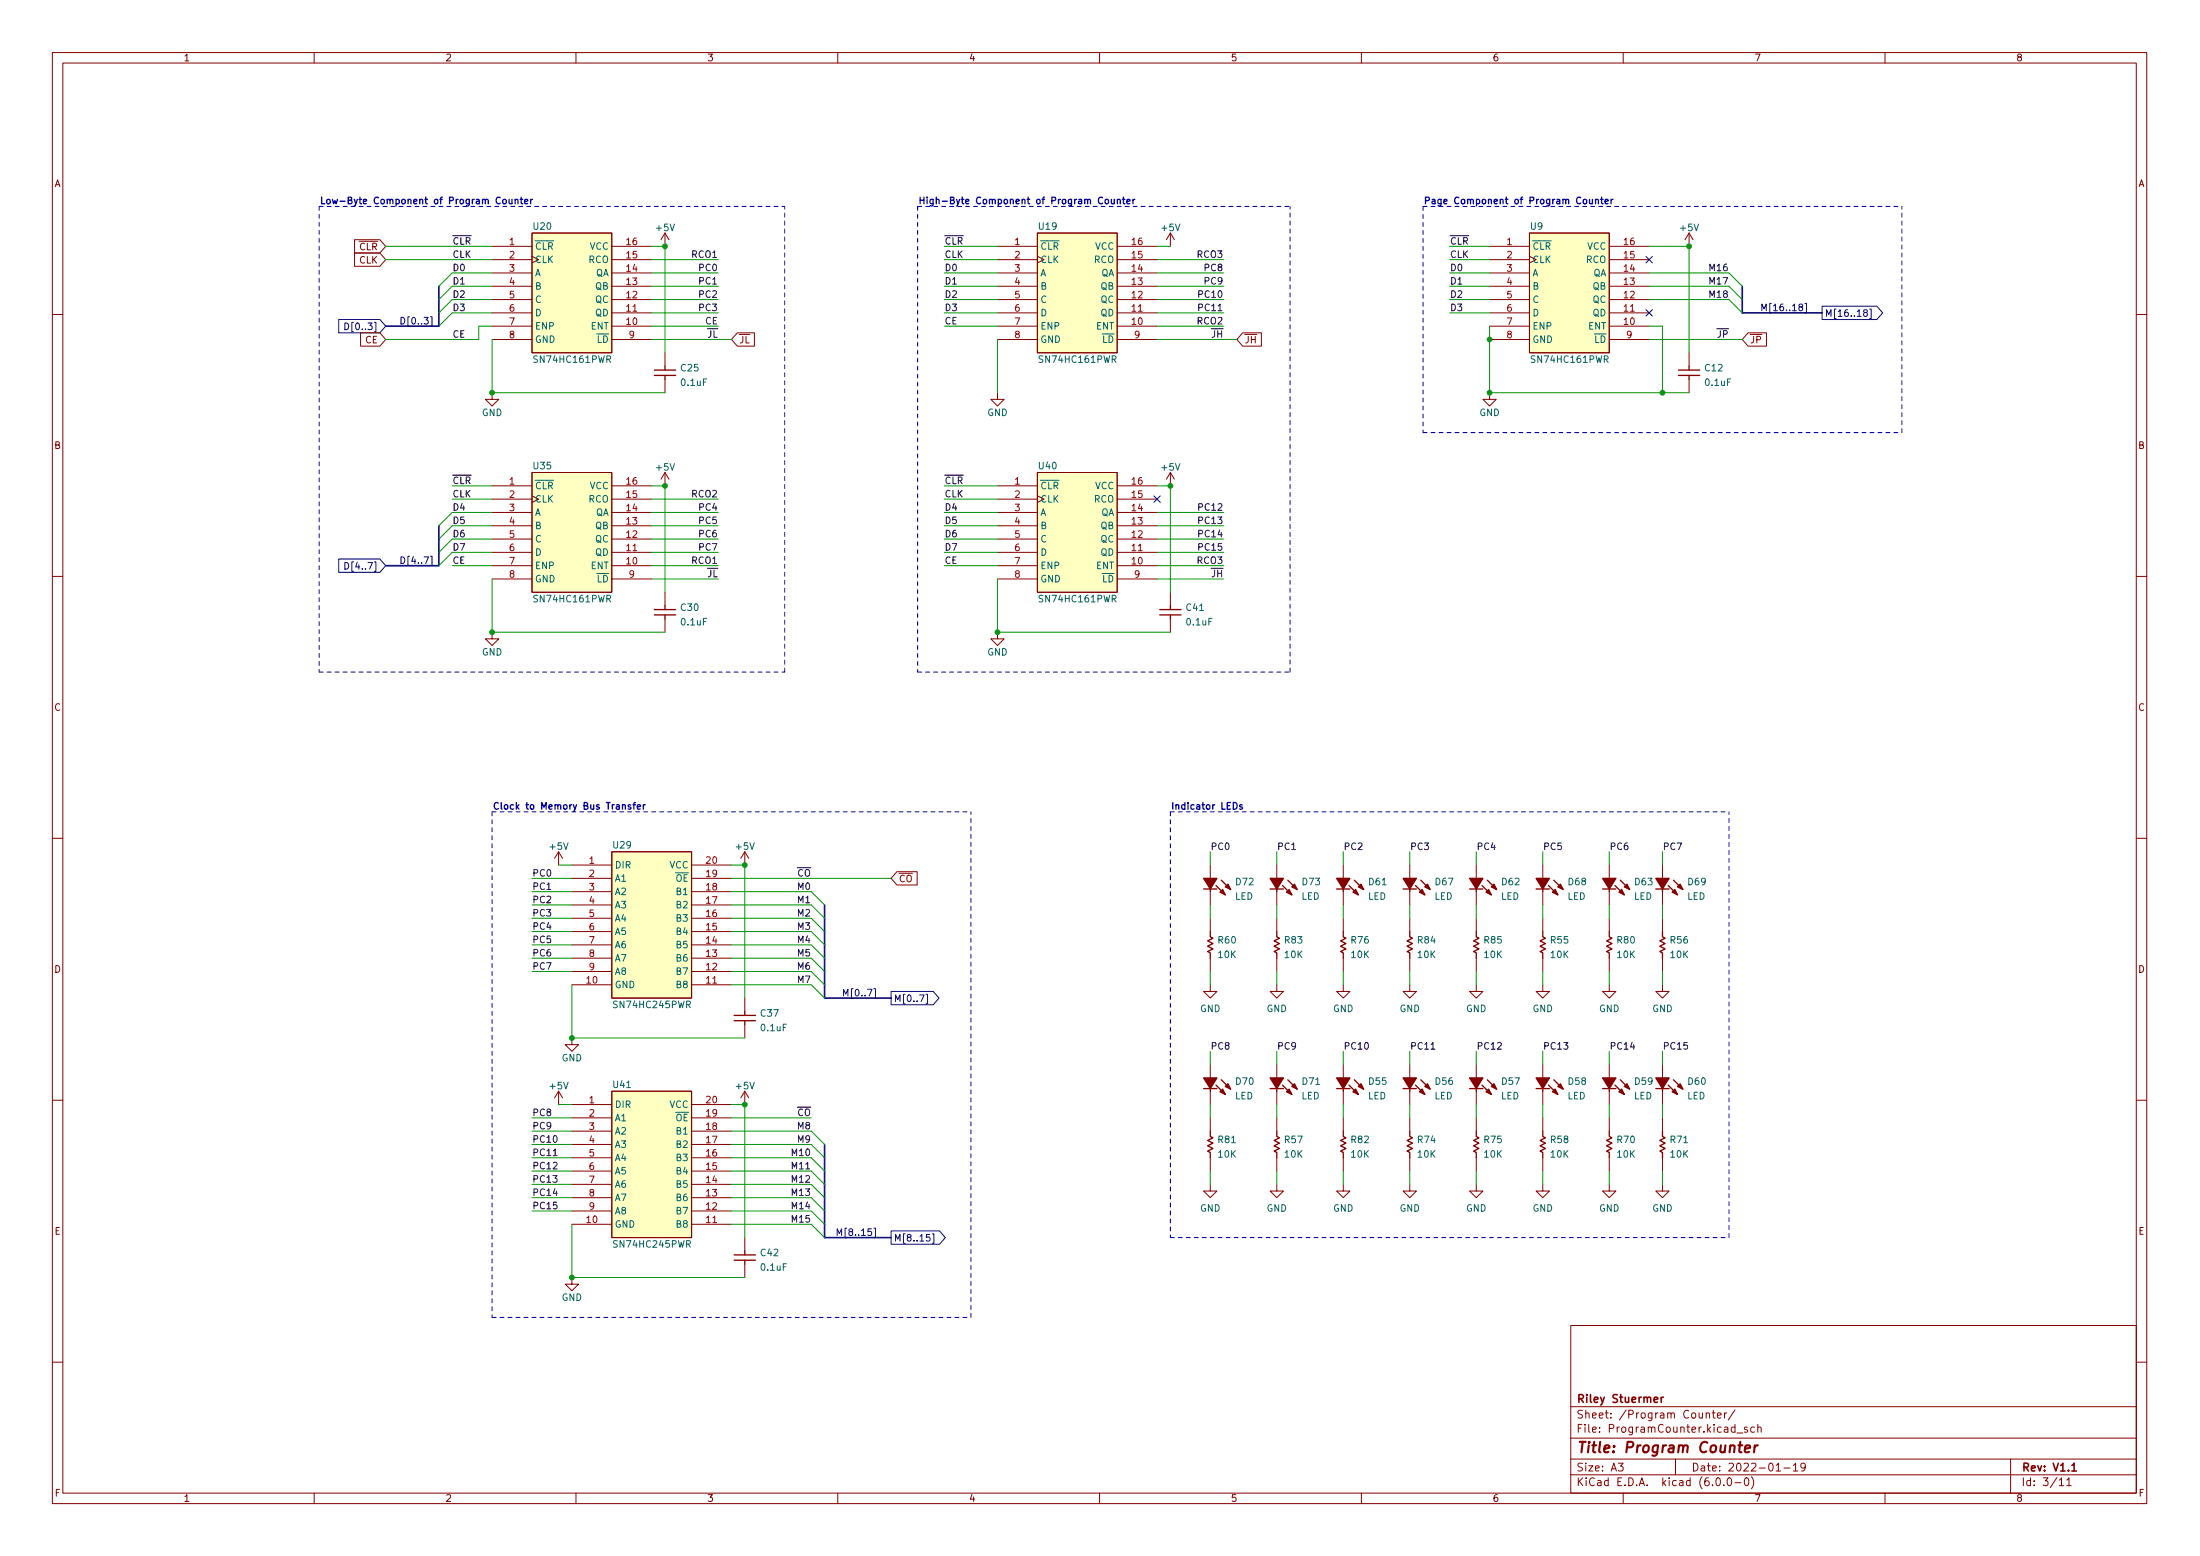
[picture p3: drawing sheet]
<svg xmlns="http://www.w3.org/2000/svg" width="420mm" height="297mm" viewBox="0 0 420 297" stroke-linecap="round" stroke-linejoin="round" font-family="sans-serif">
<g fill="none" stroke="#840000" stroke-width=".19">
<path d="M10 10h400v277h-400zM12 12h396v273h-396zM60 10v2M110 10v2M160 10v2M210 10v2M260 10v2M310 10v2M360 10v2M67.7 48.3h4.8l1.2 1.3-1.2 1.2h-4.8zM67.7 45.8h4.8l1.2 1.2-1.2 1.3h-4.8zM94 47h7.6"/>
<path d="M94 59.7h7.6M94 57.2h7.6M94 54.6h7.6M94 52.1h7.6M94 49.6h7.6M101.6 44.5h15.2v22.8h-15.2zM116.8 47h7.7M116.8 59.7h7.7M116.8 57.2h7.7M116.8 54.6h7.7M116.8 52.1h7.7M116.8 49.6h7.7"/>
<path d="M127 44.5v2.5M127 44.5l-.8 1.3M127 44.5l.8 1.3M190.5 47h7.6M190.5 59.7h7.6M190.5 57.2h7.6M190.5 54.6h7.6M190.5 52.1h7.6M190.5 49.6h7.6M198.1 44.5h15.3v22.8h-15.3zM213.4 47h7.6M213.4 59.7h7.6"/>
<path d="M213.4 57.2h7.6M213.4 54.6h7.6M213.4 52.1h7.6M213.4 49.6h7.6M223.5 44.5l-.7 1.3M223.5 44.5v2.5M223.5 44.5l.8 1.3M284.5 47h7.6M284.5 59.7h7.6M284.5 57.2h7.6M284.5 54.6h7.6M284.5 52.1h7.6"/>
<path d="M284.5 49.6h7.6M292.1 44.5h15.2v22.8h-15.2zM307.3 47h7.7M307.3 59.7h7.7M307.3 57.2h7.7M307.3 54.6h7.7M307.3 52.1h7.7M307.3 49.6h7.7M322.6 44.5v2.5M322.6 44.5l-.8 1.3M322.6 44.5l.7 1.3M10 60h2"/>
<path d="M68.9 63.5h3.6l1.2 1.3-1.2 1.3h-3.6zM94 75v1.2h1.2l-1.2 1.3-1.3-1.3h1.3M94 62.3h7.6M94 64.8h7.6M116.8 62.3h7.7M116.8 64.8h7.7M127 67.3v2.6M127 72.4v2.6M140.8 63.5h3.3v2.6h-3.3l-1.1-1.3zM190.5 75v1.2h1.3l-1.3 1.3-1.3-1.3h1.3M190.5 62.3h7.6M190.5 64.8h7.6"/>
<path d="M213.4 62.3h7.6M213.4 64.8h7.6M237.3 63.5h3.6v2.6h-3.6l-1.1-1.3zM284.5 75v1.2h1.2l-1.2 1.3-1.3-1.3h1.3M284.5 62.3h7.6M284.5 64.8h7.6M307.3 62.3h7.7M307.3 64.8h7.7M322.6 67.3v2.6M322.6 72.4v2.6M333.9 63.5h3.5v2.6h-3.5l-1.2-1.3zM408 60h2"/>
<path d="M94 92.7h7.6M94 97.8h7.6M94 95.3h7.6M101.6 90.2h15.2v22.9h-15.2zM116.8 92.7h7.7M116.8 97.8h7.7M116.8 95.3h7.7M127 90.2v2.5M127 90.2l-.8 1.3M127 90.2l.8 1.3M190.5 92.7h7.6M190.5 97.8h7.6"/>
<path d="M190.5 95.3h7.6M198.1 90.2h15.3v22.9h-15.3zM213.4 92.7h7.6M213.4 97.8h7.6M213.4 95.3h7.6M223.5 90.2v2.5M223.5 90.2l-.7 1.3M223.5 90.2l.8 1.3M10 110h2M94 108h7.6M94 105.4h7.6M94 102.9h7.6"/>
<path d="M94 100.4h7.6M94 110.5h7.6M116.8 108h7.7M116.8 105.4h7.7M116.8 102.9h7.7M116.8 100.4h7.7M116.8 110.5h7.7M127 113.1v2.5M127 118.1v2.6M190.5 108h7.6M190.5 105.4h7.6M190.5 102.9h7.6"/>
<path d="M190.5 100.4h7.6M190.5 110.5h7.6M213.4 108h7.6M213.4 105.4h7.6M213.4 102.9h7.6M213.4 100.4h7.6M213.4 110.5h7.6M223.5 113.1v2.5M223.5 118.1v2.6M408 110h2M94 120.7v1.3h1.2l-1.2 1.2-1.3-1.2h1.3M190.5 120.7v1.3h1.3l-1.3 1.2-1.3-1.2h1.3"/>
<path d="M10 160h2M106.7 162.6l-.8 1.3M106.7 162.6v2.5M106.7 162.6l.7 1.3M109.2 165.1h7.6M109.2 177.8h7.6M109.2 175.3h7.6M109.2 172.8h7.6M109.2 170.2h7.6M109.2 167.7h7.6M116.8 162.6h15.3v27.9h-15.3zM132.1 165.1h7.6"/>
<path d="M132.1 177.8h7.6M132.1 175.3h7.6M132.1 172.8h7.6M132.1 170.2h7.6M132.1 167.7h7.6M142.2 162.6v2.5M142.2 162.6l-.7 1.3M142.2 162.6l.8 1.3M171.3 166.4h3.9v2.5h-3.9l-1.1-1.2zM231.1 165.1v2.6M231.1 170.2v2.6M231.1 175.3v2.5"/>
<path d="M243.8 165.1v2.6M243.8 170.2v2.6M243.8 175.3v2.5M256.5 165.1v2.6M256.5 170.2v2.6M256.5 175.3v2.5M269.2 165.1v2.6M269.2 170.2v2.6M269.2 175.3v2.5M281.9 165.1v2.6M281.9 170.2v2.6M281.9 175.3v2.5"/>
<path d="M294.6 165.1v2.6M294.6 170.2v2.6M294.6 175.3v2.5M307.3 165.1v2.6M307.3 170.2v2.6M307.3 175.3v2.5M317.5 165.1v2.6M317.5 170.2v2.6M317.5 175.3v2.5M408 160h2M109.2 198.2v1.2h1.3l-1.3 1.3-1.3-1.3h1.3M109.2 188h7.6"/>
<path d="M109.2 185.5h7.6M109.2 182.9h7.6M109.2 180.4h7.6M132.1 188h7.6M132.1 185.5h7.6M132.1 182.9h7.6M132.1 180.4h7.6M142.2 190.5v2.6M142.2 195.6v2.6M231.1 188v1.3h1.3l-1.3 1.2-1.2-1.2h1.2M231.1 182.9v2.6M243.8 188v1.3h1.3l-1.3 1.2-1.2-1.2h1.2"/>
<path d="M243.8 182.9v2.6M256.5 188v1.3h1.3l-1.3 1.2-1.2-1.2h1.2M256.5 182.9v2.6M269.2 188v1.3h1.3l-1.3 1.2-1.2-1.2h1.2M269.2 182.9v2.6M281.9 188v1.3h1.3l-1.3 1.2-1.2-1.2h1.2M281.9 182.9v2.6M294.6 188v1.3h1.3l-1.3 1.2-1.2-1.2h1.2M294.6 182.9v2.6M307.3 188v1.3h1.3l-1.3 1.2-1.2-1.2h1.2M307.3 182.9v2.6M317.5 188v1.3h1.3l-1.3 1.2-1.3-1.2h1.3"/>
<path d="M317.5 182.9v2.6M10 210h2M106.7 208.3v2.6M106.7 208.3l-.8 1.3M106.7 208.3l.7 1.3M109.2 210.9h7.6M109.2 218.5h7.6M109.2 215.9h7.6M109.2 213.4h7.6M116.8 208.3h15.3v28h-15.3zM132.1 210.9h7.6M132.1 218.5h7.6"/>
<path d="M132.1 215.9h7.6M132.1 213.4h7.6M142.2 208.3v2.6M142.2 208.3l-.7 1.3M142.2 208.3l.8 1.3M231.1 203.2v2.6M231.1 208.3v2.6M231.1 213.4v2.5M243.8 203.2v2.6M243.8 208.3v2.6M243.8 213.4v2.5M256.5 203.2v2.6"/>
<path d="M256.5 208.3v2.6M256.5 213.4v2.5M269.2 203.2v2.6M269.2 208.3v2.6M269.2 213.4v2.5M281.9 203.2v2.6M281.9 208.3v2.6M281.9 213.4v2.5M294.6 203.2v2.6M294.6 208.3v2.6M294.6 213.4v2.5M307.3 203.2v2.6"/>
<path d="M307.3 208.3v2.6M307.3 213.4v2.5M317.5 203.2v2.6M317.5 208.3v2.6M317.5 213.4v2.5M408 210h2M109.2 233.7h7.6M109.2 231.2h7.6M109.2 228.6h7.6M109.2 226.1h7.6M109.2 223.6h7.6M109.2 221h7.6"/>
<path d="M132.1 233.7h7.6M132.1 231.2h7.6M132.1 228.6h7.6M132.1 226.1h7.6M132.1 223.6h7.6M132.1 221h7.6M142.2 236.3v2.5M231.1 226.1v1.3h1.3l-1.3 1.2-1.2-1.2h1.2M231.1 221v2.6M243.8 226.1v1.3h1.3l-1.3 1.2-1.2-1.2h1.2M243.8 221v2.6M256.5 226.1v1.3h1.3l-1.3 1.2-1.2-1.2h1.2"/>
<path d="M256.5 221v2.6M269.2 226.1v1.3h1.3l-1.3 1.2-1.2-1.2h1.2M269.2 221v2.6M281.9 226.1v1.3h1.3l-1.3 1.2-1.2-1.2h1.2M281.9 221v2.6M294.6 226.1v1.3h1.3l-1.3 1.2-1.2-1.2h1.2M294.6 221v2.6M307.3 226.1v1.3h1.3l-1.3 1.2-1.2-1.2h1.2M307.3 221v2.6M317.5 226.1v1.3h1.3l-1.3 1.2-1.3-1.2h1.3M317.5 221v2.6M109.2 243.9v1.2h1.3l-1.3 1.3-1.3-1.3h1.3"/>
<path d="M142.2 241.3v2.6M300 253h108v32h-108zM10 260h2M300 278.5h108M300 274.5h108M300 268.5h108M309.1 279.3h.9l-.5 .6 .4 .1v.7l-.2 .1-.6-.1M320 278.5v3M325.9 269.9l.2-.2 .3 .1 .1 .9M325.9 269.7v1M327 269.7h.6M327.2 269.2v1.3l.4 .2"/>
<path d="M328 270.2l.7-.1-.1-.3-.4-.1-.2 .2 .1 .7h.5M329.4 269.7v1M329.8 269.7l-.3 .1-.1 .2M331.4 269.1l-1.3 2M331.7 273.6h1.2M333.7 272.5l-.3-.1-.3 .2 .1 .2 .5 .2v.3h-.6M335.1 272.5l-.5-.1-.2 .3 .1 .6h.6M335.7 272.6l.2-.2 .4 .1 .1 .9M335.7 271.9v1.5M342.5 279.7l.4-.4v1.5M344.8 280l-.3 .2h-.3l-.3-.2 .2-.6 .4-.1 .2 .2a.99 .99 0 0 1-.3 1.3h-.3M384 278.5v6.5"/>
<path d="M408 260h2M60 285v2M110 285v2M160 285v2M210 285v2M260 285v2M300 281.5h108M310 285v2M327.9 282.2l.2-.1a.8 .8 0 0 1 .5 .8 .8 .8 0 0 1-.5 .7 1 1 0 0 1-.2-1.4zM329.2 283.5v.1M330.1 282.2l.1-.1a.8 .8 0 0 1 .5 .8 .8 .8 0 0 1-.5 .7 1 1 0 0 1-.1-1.4zM331.4 283h1.1"/>
<path d="M333.3 282.3l.2-.2a.8 .8 0 0 1 .5 .8 .8 .8 0 0 1-.5 .7l-.2-.1-.2-.5zM334.5 281.9a1.72 1.72 0 0 1 0 2.3M339.2 280.8h.9M340.7 280.2h1.2M342.5 280.8h.9M360 285v2M393.3 282.5l.4-.4v1.5M393.3 283.6h.8M394.7 282.5l.4-.4v1.5M394.7 283.6h.9"/>
</g>
<path d="M315.9 267.2l.7-.1-.1-.3-.4-.1-.2 .2 .1 .7h.5M317.3 266.7v1M317.7 266.7l-.3 .1-.1 .2M395.7 279.7l.4-.4v1.5M395.7 280.8h.8" fill="none" stroke="#840000" stroke-width=".3"/>
<path d="M332 275.9h.8M332.4 275.2l-.2 1.8v.1l.4 .1M333.2 276.6l1-.2v-.4l-.6-.1-.3 .3v.9h.7M335.1 275.9l-.1 1.3M335.7 275.9l-.4 .1-.2 .3" fill="none" stroke="#840000" stroke-width=".4"/>
<g fill="none" stroke="#840000" stroke-width=".25">
<path d="M125 71.7h4M125 70.6h4M127 69.9v.7M127 71.7v.7M320.5 71.7h4.1M320.5 70.6h4.1M322.6 69.9v.7M322.6 71.7v.7M125 117.4h4M125 116.4h4M127 115.6v.8M127 117.4v.7"/>
<path d="M221.5 117.4h4.1M221.5 116.4h4.1M223.5 115.6v.8M223.5 117.4v.7M229.9 169.7h2.5M231.1 177.8v1.1l.5 .2-1 .5 1 .5-1 .5 1 .5-1 .5 .5 .3v1M231.1 168.9v1.3M232.2 169l1.8 1.8M233.2 168l1.8 1.8M242.6 169.7h2.5M243.8 177.8v1.1l.5 .2-1 .5 1 .5-1 .5 1 .5-1 .5 .5 .3v1M243.8 168.9v1.3"/>
<path d="M244.9 169l1.8 1.8M245.9 168l1.8 1.8M255.3 169.7h2.5M256.5 177.8v1.1l.5 .2-1 .5 1 .5-1 .5 1 .5-1 .5 .5 .3v1M256.5 168.9v1.3M257.6 169l1.8 1.8M258.6 168l1.8 1.8M268 169.7h2.5M269.2 177.8v1.1l.5 .2-1 .5 1 .5-1 .5 1 .5-1 .5 .5 .3v1M269.2 168.9v1.3M270.3 169l1.8 1.8M271.3 168l1.8 1.8"/>
<path d="M280.7 169.7h2.5M281.9 177.8v1.1l.5 .2-1 .5 1 .5-1 .5 1 .5-1 .5 .5 .3v1M281.9 168.9v1.3M283 169l1.8 1.8M284 168l1.8 1.8M293.4 169.7h2.5M294.6 177.8v1.1l.5 .2-1 .5 1 .5-1 .5 1 .5-1 .5 .5 .3v1M294.6 168.9v1.3M295.7 169l1.8 1.8M296.7 168l1.8 1.8M306.1 169.7h2.5M307.3 177.8v1.1l.5 .2-1 .5 1 .5-1 .5 1 .5-1 .5 .5 .3v1"/>
<path d="M307.3 168.9v1.3M308.4 169l1.8 1.8M309.4 168l1.8 1.8M316.2 169.7h2.6M317.5 177.8v1.1l.5 .2-1 .5 1 .5-1 .5 1 .5-1 .5 .5 .3v1M317.5 168.9v1.3M318.6 169l1.8 1.8M319.6 168l1.8 1.8M140.2 194.9h4.1M140.2 193.8h4.1M142.2 193.1v.7M142.2 194.9v.7"/>
<path d="M229.9 207.8h2.5M231.1 215.9v1.1l.5 .2-1 .5 1 .5-1 .5 1 .5-1 .5 .5 .3v1M231.1 207v1.3M232.2 207.1l1.8 1.8M233.2 206.1l1.8 1.8M242.6 207.8h2.5M243.8 215.9v1.1l.5 .2-1 .5 1 .5-1 .5 1 .5-1 .5 .5 .3v1M243.8 207v1.3M244.9 207.1l1.8 1.8M245.9 206.1l1.8 1.8M255.3 207.8h2.5M256.5 215.9v1.1l.5 .2-1 .5 1 .5-1 .5 1 .5-1 .5 .5 .3v1"/>
<path d="M256.5 207v1.3M257.6 207.1l1.8 1.8M258.6 206.1l1.8 1.8M268 207.8h2.5M269.2 215.9v1.1l.5 .2-1 .5 1 .5-1 .5 1 .5-1 .5 .5 .3v1M269.2 207v1.3M270.3 207.1l1.8 1.8M271.3 206.1l1.8 1.8M280.7 207.8h2.5M281.9 215.9v1.1l.5 .2-1 .5 1 .5-1 .5 1 .5-1 .5 .5 .3v1M281.9 207v1.3M283 207.1l1.8 1.8"/>
<path d="M284 206.1l1.8 1.8M293.4 207.8h2.5M294.6 215.9v1.1l.5 .2-1 .5 1 .5-1 .5 1 .5-1 .5 .5 .3v1M294.6 207v1.3M295.7 207.1l1.8 1.8M296.7 206.1l1.8 1.8M306.1 207.8h2.5M307.3 215.9v1.1l.5 .2-1 .5 1 .5-1 .5 1 .5-1 .5 .5 .3v1M307.3 207v1.3M308.4 207.1l1.8 1.8M309.4 206.1l1.8 1.8M316.2 207.8h2.6"/>
<path d="M317.5 215.9v1.1l.5 .2-1 .5 1 .5-1 .5 1 .5-1 .5 .5 .3v1M317.5 207v1.3M318.6 207.1l1.8 1.8M319.6 206.1l1.8 1.8M140.2 239.6h4.1M142.2 238.8v.8M140.2 240.6h4.1M142.2 240.6v.7"/>
</g>
<g fill="#ffffc2" stroke="#ffffc2" stroke-width=".19">
<path d="M198.1 44.5h15.3v22.8h-15.3z"/>
<path d="M198.1 90.2h15.3v22.9h-15.3z"/>
<path d="M116.8 162.6h15.3v27.9h-15.3z"/>
<path d="M292.1 44.5h15.2v22.8h-15.2z"/>
<path d="M116.8 208.3h15.3v28h-15.3z"/>
<path d="M101.6 90.2h15.2v22.9h-15.2z"/>
<path d="M101.6 44.5h15.2v22.8h-15.2z"/>
</g>
<g fill="#840000" stroke="#840000" stroke-width=".25">
<path d="M293.4 205.8h2.5l-1.3 2z"/>
<path d="M297.5 207.4l.5-.5 .5 1z"/>
<path d="M296.5 208.4l.5-.5 .5 1z"/>
<path d="M229.9 205.8h2.5l-1.3 2z"/>
<path d="M234 207.4l.5-.5 .5 1z"/>
<path d="M233 208.4l.5-.5 .5 1z"/>
<path d="M229.9 167.7h2.5l-1.3 2z"/>
<path d="M234 169.3l.5-.5 .5 1z"/>
<path d="M233 170.3l.5-.5 .5 1z"/>
<path d="M293.4 167.7h2.5l-1.3 2z"/>
<path d="M297.5 169.3l.5-.5 .5 1z"/>
<path d="M296.5 170.3l.5-.5 .5 1z"/>
<path d="M280.7 167.7h2.5l-1.3 2z"/>
<path d="M284.8 169.3l.5-.5 .5 1z"/>
<path d="M283.8 170.3l.5-.5 .5 1z"/>
<path d="M268 167.7h2.5l-1.3 2z"/>
<path d="M272.1 169.3l.5-.5 .5 1z"/>
<path d="M271.1 170.3l.5-.5 .5 1z"/>
<path d="M255.3 167.7h2.5l-1.3 2z"/>
<path d="M259.4 169.3l.5-.5 .5 1z"/>
<path d="M258.4 170.3l.5-.5 .5 1z"/>
<path d="M242.6 167.7h2.5l-1.3 2z"/>
<path d="M246.7 169.3l.5-.5 .5 1z"/>
<path d="M245.7 170.3l.5-.5 .5 1z"/>
<path d="M280.7 205.8h2.5l-1.3 2z"/>
<path d="M284.8 207.4l.5-.5 .5 1z"/>
<path d="M283.8 208.4l.5-.5 .5 1z"/>
<path d="M242.6 205.8h2.5l-1.3 2z"/>
<path d="M246.7 207.4l.5-.5 .5 1z"/>
<path d="M245.7 208.4l.5-.5 .5 1z"/>
<path d="M268 205.8h2.5l-1.3 2z"/>
<path d="M272.1 207.4l.5-.5 .5 1z"/>
<path d="M271.1 208.4l.5-.5 .5 1z"/>
<path d="M255.3 205.8h2.5l-1.3 2z"/>
<path d="M259.4 207.4l.5-.5 .5 1z"/>
<path d="M258.4 208.4l.5-.5 .5 1z"/>
<path d="M306.1 205.8h2.5l-1.3 2z"/>
<path d="M310.2 207.4l.5-.5 .5 1z"/>
<path d="M309.2 208.4l.5-.5 .5 1z"/>
<path d="M306.1 167.7h2.5l-1.3 2z"/>
<path d="M310.2 169.3l.5-.5 .5 1z"/>
<path d="M309.2 170.3l.5-.5 .5 1z"/>
<path d="M316.2 205.8h2.6l-1.3 2z"/>
<path d="M320.4 207.4l.5-.5 .5 1z"/>
<path d="M319.4 208.4l.5-.5 .5 1z"/>
<path d="M316.2 167.7h2.6l-1.3 2z"/>
<path d="M320.4 169.3l.5-.5 .5 1z"/>
<path d="M319.4 170.3l.5-.5 .5 1z"/>
</g>
<g fill="none" stroke="#000084" stroke-width=".19">
<path d="M314.4 59.1l1.2 1.2M314.4 49l1.2 1.2M315.6 59.1l-1.2 1.2M315.6 49l-1.2 1.2M336.5 59.3v-1.3l.4 1 .4-1v1.3M348 58.5h10.4l1.2 1.2-1.2 1.3h-10.4zM356.2 59.7l-.3-.3 .1-.2 .2-.1 .3 .1 .1 .3-.6 .2-.1 .2v.3l.3 .2h.2l.2-.2v-.3l-.2-.2M357.1 59h.3v1.8h-.3M64.7 61h7.8l1.2 1.3-1.2 1.2h-7.8zM65.9 61.7a.64 .64 0 0 1 .7 .6 .64 .64 0 0 1-.7 .6zM82.2 60.5h.3v1.8h-.3M220.4 94.7l1.2 1.2"/>
<path d="M221.6 94.7l-1.2 1.2M64.7 106.7h7.8l1.2 1.3-1.2 1.3h-7.8zM65.9 107.4a.64 .64 0 0 1 .7 .6 .64 .64 0 0 1-.7 .7zM82.2 106.2h.3v1.8h-.3M161.1 190.1v-1.2l.4 .9 .4-.9v1.2M170.2 189.3h8l1.1 1.2-1.1 1.3h-8zM176.8 189.8h.3v1.8h-.3M159.9 235.8v-1.2l.4 .9 .4-.9v1.2M170.2 235h9.2l1.1 1.3-1.1 1.2h-9.2zM177.6 235.7h-.6l-.1 .6 .2-.2 .4 .1 .1 .2v.4l-.2 .1-.5-.1M178.1 235.5h.3v1.8h-.3"/>
</g>
<path d="M273.3 200.3h.7M105.7 220.6h.7" fill="none" stroke="#0f0f0f" stroke-width=".19"/>
<g fill="none" stroke="#0000c2" stroke-width=".25">
<path d="M97.2 38.1l.1 .7 .3 .1 .2-.1M97.8 38.1v.8M98.4 38.2l.2-.1h.3v.8M98.4 38.1v.8M99.3 38.1h.5M99.5 37.6v1.1l.3 .2M100.2 38.5l.6-.1-.1-.3h-.3l-.2 .1 .1 .6h.4M101.3 38.1v.8M101.7 38.1l-.4 .2M212.3 38.1v.7l.3 .1 .2-.1M212.8 38.1v.8M213.4 38.2l.2-.1h.3v.8"/>
<path d="M213.4 38.1v.8M214.4 38.1h.5M214.6 37.6v1.1l.3 .2M215.2 38.5l.6-.1v-.3h-.4l-.2 .1 .1 .6h.5M216.4 38.1v.8M216.7 38.1l-.3 .2M303.6 38.1v.7l.3 .1 .2-.1M304.1 38.1v.8M304.7 38.2l.2-.1h.3l.1 .8M304.7 38.1v.8M305.7 38.1h.5M305.9 37.6v1.1l.3 .2"/>
<path d="M306.5 38.5l.6-.1v-.3h-.4l-.2 .1 .1 .6h.5M307.7 38.1v.8M308 38.1l-.3 .2M120.5 153.7l-.4-.1-.1 .2v.2l.5 .1v.3h-.5M120.9 153.6h.5M121.4 153.2l-.3 .2v1.1M121.7 154l.6-.1v-.2l-.4-.1-.2 .2 .1 .6h.5M122.9 153.6v.9M123.2 153.6l-.3 .3M237.2 153.7l-.3-.1-.2 .2 .1 .2 .4 .1v.3h-.5"/>
</g>
<g fill="none" stroke="#0000c2" stroke-width=".19" stroke-dasharray=".8 .8">
<path d="M61 39.4h88.9M61 39.4v88.9M175.3 39.4h71.1M175.3 39.4v88.9M271.8 39.4h91.4M271.8 39.4v43.2M271.8 82.6h91.4M363.2 82.6v-43.2M61 128.3h88.9M149.9 128.3v-88.9M175.3 128.3h71.1M246.4 128.3v-88.9"/>
<path d="M94 155v96.5M94 155h91.4M223.5 155v81.3M223.5 155h106.7M223.5 236.3h106.7M330.2 236.3v-81.3M94 251.5h91.4M185.4 251.5v-96.5"/>
</g>
<path d="M83.8 54.6v7.7h-10.1M332.7 54.6v5.1h15.3M83.8 100.4v7.6h-10.1M157.5 172.8v17.7h12.7M157.5 218.5v17.8h12.7" fill="none" stroke="#000084" stroke-width=".3"/>
<g fill="none" stroke="#009600" stroke-width=".19">
<path d="M73.7 49.6h20.3M73.7 47h20.3M94 57.2h-7.6l-2.6 2.5M94 54.6h-7.6l-2.6 2.6M94 59.7h-7.6l-2.6 2.6M94 52.1h-7.6l-2.6 2.5M124.5 49.6h12.7M124.5 47h2.5v20.3M124.5 57.2h12.7M124.5 54.6h12.7M124.5 59.7h12.7M124.5 52.1h12.7"/>
<path d="M180.3 49.6h10.2M180.3 47h10.2M180.3 57.2h10.2M180.3 54.6h10.2M180.3 59.7h10.2M180.3 52.1h10.2M221 49.6h12.7M221 47h2.5M221 57.2h12.7M221 54.6h12.7M221 59.7h12.7M221 52.1h12.7"/>
<path d="M276.9 49.6h7.6M276.9 47h7.6M276.9 57.2h7.6M276.9 54.6h7.6M276.9 59.7h7.6M276.9 52.1h7.6M315 47h7.6v20.3M315 57.2h15.2l2.5 2.5M315 54.6h15.2l2.5 2.6M315 52.1h15.2l2.5 2.5M94 62.3h-2.6v2.5h-17.7M94 64.8v10.2h33"/>
<path d="M124.5 64.8h15.2M124.5 62.3h12.7M180.3 62.3h10.2M190.5 64.8v10.2M221 64.8h15.2M221 62.3h12.7M284.5 62.3v12.7h38.1M315 64.8h17.7M315 62.3h2.5v12.7M86.4 95.3h7.6M86.4 92.7h7.6M94 97.8h-7.6l-2.6 2.6"/>
<path d="M124.5 95.3h12.7M124.5 92.7h2.5v20.4M124.5 97.8h12.7M180.3 95.3h10.2M180.3 92.7h10.2M180.3 97.8h10.2M221 92.7h2.5v20.4M221 97.8h12.7M86.4 108h7.6M94 105.4h-7.6l-2.6 2.6M94 102.9h-7.6l-2.6 2.5M94 100.4h-7.6l-2.6 2.5"/>
<path d="M94 110.5v10.2h33M124.5 105.4h12.7M124.5 110.5h12.7M124.5 102.9h12.7M124.5 100.4h12.7M124.5 108h12.7M180.3 105.4h10.2M180.3 102.9h10.2M180.3 100.4h10.2M180.3 108h10.2M190.5 110.5v10.2h33M221 105.4h12.7"/>
<path d="M221 110.5h12.7M221 102.9h12.7M221 100.4h12.7M221 108h12.7M101.6 175.3h7.6M101.6 172.8h7.6M101.6 170.2h7.6M101.6 167.7h7.6M101.6 177.8h7.6M106.7 165.1h2.5M139.7 165.1h2.5v25.4M139.7 175.3h15.2l2.6 2.5"/>
<path d="M139.7 172.8h15.2l2.6 2.5M139.7 170.2h15.2l2.6 2.6M139.7 167.7h30.5M139.7 177.8h15.2l2.6 2.6M231.1 162.6v2.5M231.1 172.8v2.5M243.8 162.6v2.5M243.8 172.8v2.5M256.5 162.6v2.5M256.5 172.8v2.5M269.2 162.6v2.5M269.2 172.8v2.5"/>
<path d="M281.9 162.6v2.5M281.9 172.8v2.5M294.6 162.6v2.5M294.6 172.8v2.5M307.3 162.6v2.5M307.3 172.8v2.5M317.5 162.6v2.5M317.5 172.8v2.5M101.6 182.9h7.6M101.6 185.5h7.6M101.6 180.4h7.6M109.2 188v10.2h33"/>
<path d="M139.7 182.9h15.2l2.6 2.6M139.7 188h15.2l2.6 2.5M139.7 185.5h15.2l2.6 2.5M139.7 180.4h15.2l2.6 2.5M231.1 185.5v2.5M243.8 185.5v2.5M256.5 185.5v2.5M269.2 185.5v2.5M281.9 185.5v2.5M294.6 185.5v2.5M307.3 185.5v2.5M317.5 185.5v2.5"/>
<path d="M101.6 215.9h7.6M101.6 213.4h7.6M101.6 218.5h7.6M106.7 210.9h2.5M139.7 215.9h15.2l2.6 2.6M139.7 213.4h15.2M139.7 218.5h15.2l2.6 2.5M139.7 210.9h2.5v25.4M231.1 200.7v2.5M231.1 210.9v2.5M243.8 200.7v2.5M243.8 210.9v2.5"/>
<path d="M256.5 200.7v2.5M256.5 210.9v2.5M269.2 200.7v2.5M269.2 210.9v2.5M281.9 200.7v2.5M281.9 210.9v2.5M294.6 200.7v2.5M294.6 210.9v2.5M307.3 200.7v2.5M307.3 210.9v2.5M317.5 200.7v2.5M317.5 210.9v2.5"/>
<path d="M101.6 231.2h7.6M101.6 228.6h7.6M101.6 221h7.6M101.6 226.1h7.6M101.6 223.6h7.6M109.2 233.7v10.2h33M139.7 231.2h15.2l2.6 2.5M139.7 228.6h15.2l2.6 2.6M139.7 221h15.2l2.6 2.6M139.7 226.1h15.2l2.6 2.5M139.7 223.6h15.2l2.6 2.5M139.7 233.7h15.2l2.6 2.6"/>
<path d="M231.1 223.6v2.5M243.8 223.6v2.5M256.5 223.6v2.5M269.2 223.6v2.5M281.9 223.6v2.5M294.6 223.6v2.5M307.3 223.6v2.5M317.5 223.6v2.5"/>
</g>
<g fill="#009600" stroke="#009600" stroke-width=".19">
<circle cx="142.2" cy="165.1" r=".46"/>
<circle cx="94" cy="120.7" r=".46"/>
<circle cx="127" cy="92.7" r=".46"/>
<circle cx="94" cy="75" r=".46"/>
<circle cx="127" cy="47" r=".46"/>
<circle cx="284.5" cy="75" r=".46"/>
<circle cx="284.5" cy="64.8" r=".46"/>
<circle cx="317.5" cy="75" r=".46"/>
<circle cx="322.6" cy="47" r=".46"/>
<circle cx="223.5" cy="92.7" r=".46"/>
<circle cx="190.5" cy="120.7" r=".46"/>
<circle cx="109.2" cy="243.9" r=".46"/>
<circle cx="142.2" cy="210.9" r=".46"/>
<circle cx="109.2" cy="198.2" r=".46"/>
</g>
<text font-size="2.8" fill="#840000" x="301" y="277.3">Title: Program Counter</text>
<g font-size="2.1" fill="#840000">
<text x="301" y="267.8">Riley Stuermer</text>
<text x="301" y="273.5">File: ProgramCounter.kicad_sch</text>
<text x="301" y="270.8">Sheet: /Program Counter/</text>
<text x="301" y="280.9">Size: A3</text>
<text x="323" y="280.9">Date: 2022-01-19</text>
<text x="386" y="280.9">Rev: V1.1</text>
<text x="301" y="283.7">KiCad E.D.A. kicad (6.0.0-0)</text>
<text x="386" y="283.7">Id: 3/11</text>
</g>
<g font-size="1.8" fill="#840000">
<text x="35" y="11.7">1</text>
<text x="85" y="11.7">2</text>
<text x="135" y="11.7">3</text>
<text x="185" y="11.7">4</text>
<text x="235" y="11.7">5</text>
<text x="285" y="11.7">6</text>
<text x="335" y="11.7">7</text>
<text x="385" y="11.7">8</text>
<text x="10.3" y="35.7">A</text>
<text x="408.3" y="35.7">A</text>
<text x="67.2" y="47.8">~{CLR}</text>
<text x="68.6" y="50.3">CLK</text>
<text x="69.8" y="65.5">CE</text>
<text x="141.1" y="65.5">~{JL}</text>
<text x="237.6" y="65.5">~{JH}</text>
<text x="334.2" y="65.5">~{JP}</text>
<text x="10.3" y="85.7">B</text>
<text x="408.3" y="85.7">B</text>
<text x="10.3" y="135.7">C</text>
<text x="408.3" y="135.7">C</text>
<text x="171.6" y="168.4">~{CO}</text>
<text x="10.3" y="185.7">D</text>
<text x="408.3" y="185.7">D</text>
<text x="10.4" y="235.7">E</text>
<text x="408.4" y="235.7">E</text>
<text x="10.4" y="285.7">F</text>
<text x="35" y="286.7">1</text>
<text x="85" y="286.7">2</text>
<text x="135" y="286.7">3</text>
<text x="185" y="286.7">4</text>
<text x="235" y="286.7">5</text>
<text x="285" y="286.7">6</text>
<text x="335" y="286.7">7</text>
<text x="385" y="286.7">8</text>
<text x="408.4" y="285.7">F</text>
</g>
<g font-size="1.8" fill="#0000c2">
<text x="61" y="39">Low-Byte Component of Program Counter</text>
<text x="175.3" y="39">High-Byte Component of Program Counter</text>
<text x="271.8" y="39">Page Component of Program Counter</text>
<text x="94" y="154.5">Clock to Memory Bus Transfer</text>
<text x="223.5" y="154.5">Indicator LEDs</text>
</g>
<g font-size="1.8" fill="#0f0f0f">
<text x="86.4" y="46.7">~{CLR}</text>
<text x="180.3" y="46.7">~{CLR}</text>
<text x="276.9" y="46.7">~{CLR}</text>
<text x="86.4" y="51.8">D0</text>
<text x="86.4" y="49.2">CLK</text>
<text x="132.2" y="49.2">RCO1</text>
<text x="133.7" y="51.8">PC0</text>
<text x="180.3" y="49.2">CLK</text>
<text x="180.3" y="51.8">D0</text>
<text x="228.8" y="49.2">RCO3</text>
<text x="230.2" y="51.8">PC8</text>
<text x="276.9" y="49.2">CLK</text>
<text x="276.9" y="51.8">D0</text>
<text x="326.8" y="51.8">M16</text>
<text x="86.4" y="59.4">D3</text>
<text x="86.4" y="56.8">D2</text>
<text x="86.4" y="54.3">D1</text>
<text x="133.7" y="54.3">PC1</text>
<text x="133.7" y="56.8">PC2</text>
<text x="133.7" y="59.4">PC3</text>
<text x="180.3" y="56.8">D2</text>
<text x="180.3" y="59.4">D3</text>
<text x="180.3" y="54.3">D1</text>
<text x="229.3" y="59.4">PC11</text>
<text x="229.3" y="56.8">PC10</text>
<text x="230.2" y="54.3">PC9</text>
<text x="276.9" y="59.4">D3</text>
<text x="276.9" y="56.8">D2</text>
<text x="276.9" y="54.3">D1</text>
<text x="326.8" y="54.3">M17</text>
<text x="326.8" y="56.8">M18</text>
<text x="86.4" y="64.5">CE</text>
<text x="133.7" y="64.5">~{JL}</text>
<text x="134.7" y="61.9">CE</text>
<text x="180.3" y="61.9">CE</text>
<text x="228.8" y="61.9">RCO2</text>
<text x="230" y="64.5">~{JH}</text>
<text x="326.7" y="64.5">~{JP}</text>
<text x="86.4" y="94.9">CLK</text>
<text x="86.4" y="92.4">~{CLR}</text>
<text x="132.2" y="94.9">RCO2</text>
<text x="180.3" y="94.9">CLK</text>
<text x="180.3" y="92.4">~{CLR}</text>
<text x="86.4" y="100">D5</text>
<text x="86.4" y="97.5">D4</text>
<text x="133.7" y="100">PC5</text>
<text x="133.7" y="97.5">PC4</text>
<text x="180.3" y="97.5">D4</text>
<text x="180.3" y="100">D5</text>
<text x="229.3" y="100">PC13</text>
<text x="229.3" y="97.5">PC12</text>
<text x="86.4" y="105.1">D7</text>
<text x="86.4" y="102.6">D6</text>
<text x="86.4" y="107.6">CE</text>
<text x="132.2" y="107.6">RCO1</text>
<text x="133.7" y="102.6">PC6</text>
<text x="133.7" y="105.1">PC7</text>
<text x="180.3" y="107.6">CE</text>
<text x="180.3" y="102.6">D6</text>
<text x="180.3" y="105.1">D7</text>
<text x="228.8" y="107.6">RCO3</text>
<text x="229.3" y="105.1">PC15</text>
<text x="229.3" y="102.6">PC14</text>
<text x="133.7" y="110.2">~{JL}</text>
<text x="230" y="110.2">~{JH}</text>
<text x="101.6" y="167.3">PC0</text>
<text x="150.9" y="167.3">~{CO}</text>
<text x="231.1" y="162.2">PC0</text>
<text x="243.8" y="162.2">PC1</text>
<text x="256.5" y="162.2">PC2</text>
<text x="269.2" y="162.2">PC3</text>
<text x="281.9" y="162.2">PC4</text>
<text x="294.6" y="162.2">PC5</text>
<text x="307.3" y="162.2">PC6</text>
<text x="317.5" y="162.2">PC7</text>
<text x="101.6" y="169.9">PC1</text>
<text x="101.6" y="172.4">PC2</text>
<text x="152.5" y="172.4">M1</text>
<text x="152.5" y="169.9">M0</text>
<text x="101.6" y="177.5">PC4</text>
<text x="101.6" y="174.9">PC3</text>
<text x="152.5" y="177.5">M3</text>
<text x="152.5" y="174.9">M2</text>
<text x="101.6" y="185.1">PC7</text>
<text x="101.6" y="182.6">PC6</text>
<text x="101.6" y="180">PC5</text>
<text x="152.5" y="185.1">M6</text>
<text x="152.5" y="180">M4</text>
<text x="152.5" y="182.6">M5</text>
<text x="152.5" y="187.6">M7</text>
<text x="231.1" y="200.3">PC8</text>
<text x="243.8" y="200.3">PC9</text>
<text x="256.5" y="200.3">PC10</text>
<text x="269.2" y="200.3">PC11</text>
<text x="281.9" y="200.3">PC12</text>
<text x="294.6" y="200.3">PC13</text>
<text x="307.3" y="200.3">PC14</text>
<text x="317.5" y="200.3">PC15</text>
<text x="101.6" y="213">PC8</text>
<text x="101.6" y="215.6">PC9</text>
<text x="150.9" y="213">~{CO}</text>
<text x="152.5" y="215.6">M8</text>
<text x="101.6" y="220.7">PC11</text>
<text x="101.6" y="218.1">PC10</text>
<text x="151.5" y="220.7">M10</text>
<text x="152.5" y="218.1">M9</text>
<text x="101.6" y="225.7">PC13</text>
<text x="101.6" y="223.2">PC12</text>
<text x="151.5" y="223.2">M11</text>
<text x="151.5" y="225.7">M12</text>
<text x="101.6" y="228.3">PC14</text>
<text x="101.6" y="230.8">PC15</text>
<text x="151.5" y="228.3">M13</text>
<text x="151.5" y="230.8">M14</text>
<text x="151.5" y="233.4">M15</text>
</g>
<g font-size="1.8" fill="#a90000">
<text x="97.3" y="46.8">1</text>
<text x="119.7" y="46.8">16</text>
<text x="193.8" y="46.8">1</text>
<text x="216.2" y="46.8">16</text>
<text x="287.8" y="46.8">1</text>
<text x="310.2" y="46.8">16</text>
<text x="97.3" y="49.3">2</text>
<text x="97.3" y="51.9">3</text>
<text x="119.7" y="51.9">14</text>
<text x="119.7" y="49.3">15</text>
<text x="193.8" y="49.3">2</text>
<text x="193.8" y="51.9">3</text>
<text x="216.2" y="51.9">14</text>
<text x="216.2" y="49.3">15</text>
<text x="287.8" y="49.3">2</text>
<text x="287.8" y="51.9">3</text>
<text x="310.2" y="51.9">14</text>
<text x="310.2" y="49.3">15</text>
<text x="97.3" y="54.4">4</text>
<text x="97.3" y="56.9">5</text>
<text x="97.3" y="59.5">6</text>
<text x="119.7" y="59.5">11</text>
<text x="119.7" y="56.9">12</text>
<text x="119.7" y="54.4">13</text>
<text x="193.8" y="54.4">4</text>
<text x="193.8" y="56.9">5</text>
<text x="193.8" y="59.5">6</text>
<text x="216.2" y="59.5">11</text>
<text x="216.2" y="56.9">12</text>
<text x="216.2" y="54.4">13</text>
<text x="287.8" y="54.4">4</text>
<text x="287.8" y="56.9">5</text>
<text x="287.8" y="59.5">6</text>
<text x="310.2" y="59.5">11</text>
<text x="310.2" y="56.9">12</text>
<text x="310.2" y="54.4">13</text>
<text x="97.3" y="62">7</text>
<text x="97.3" y="64.6">8</text>
<text x="119.7" y="62">10</text>
<text x="120.2" y="64.6">9</text>
<text x="193.8" y="62">7</text>
<text x="193.8" y="64.6">8</text>
<text x="216.2" y="62">10</text>
<text x="216.7" y="64.6">9</text>
<text x="287.8" y="62">7</text>
<text x="287.8" y="64.6">8</text>
<text x="310.2" y="62">10</text>
<text x="310.7" y="64.6">9</text>
<text x="97.3" y="92.5">1</text>
<text x="97.3" y="95">2</text>
<text x="119.7" y="95">15</text>
<text x="119.7" y="92.5">16</text>
<text x="193.8" y="92.5">1</text>
<text x="193.8" y="95">2</text>
<text x="216.2" y="95">15</text>
<text x="216.2" y="92.5">16</text>
<text x="97.3" y="97.6">3</text>
<text x="97.3" y="100.1">4</text>
<text x="119.7" y="100.1">13</text>
<text x="119.7" y="97.6">14</text>
<text x="193.8" y="97.6">3</text>
<text x="193.8" y="100.1">4</text>
<text x="216.2" y="100.1">13</text>
<text x="216.2" y="97.6">14</text>
<text x="97.3" y="102.7">5</text>
<text x="97.3" y="105.2">6</text>
<text x="97.3" y="107.7">7</text>
<text x="119.7" y="107.7">10</text>
<text x="119.7" y="105.2">11</text>
<text x="119.7" y="102.7">12</text>
<text x="193.8" y="102.7">5</text>
<text x="193.8" y="105.2">6</text>
<text x="193.8" y="107.7">7</text>
<text x="216.2" y="107.7">10</text>
<text x="216.2" y="105.2">11</text>
<text x="216.2" y="102.7">12</text>
<text x="97.3" y="110.3">8</text>
<text x="120.2" y="110.3">9</text>
<text x="193.8" y="110.3">8</text>
<text x="216.7" y="110.3">9</text>
<text x="112.5" y="164.9">1</text>
<text x="112.5" y="167.4">2</text>
<text x="134.9" y="167.4">19</text>
<text x="134.9" y="164.9">20</text>
<text x="112.5" y="170">3</text>
<text x="112.5" y="172.5">4</text>
<text x="134.9" y="172.5">17</text>
<text x="134.9" y="170">18</text>
<text x="112.5" y="175">5</text>
<text x="112.5" y="177.6">6</text>
<text x="134.9" y="177.6">15</text>
<text x="134.9" y="175">16</text>
<text x="112.5" y="180.1">7</text>
<text x="112.5" y="182.7">8</text>
<text x="112.5" y="185.2">9</text>
<text x="134.9" y="185.2">12</text>
<text x="134.9" y="182.7">13</text>
<text x="134.9" y="180.1">14</text>
<text x="112" y="187.7">10</text>
<text x="134.9" y="187.7">11</text>
<text x="112.5" y="210.6">1</text>
<text x="112.5" y="213.1">2</text>
<text x="112.5" y="215.7">3</text>
<text x="134.9" y="215.7">18</text>
<text x="134.9" y="213.1">19</text>
<text x="134.9" y="210.6">20</text>
<text x="112.5" y="218.2">4</text>
<text x="112.5" y="220.8">5</text>
<text x="134.9" y="220.8">16</text>
<text x="134.9" y="218.2">17</text>
<text x="112.5" y="223.3">6</text>
<text x="112.5" y="225.8">7</text>
<text x="134.9" y="225.8">14</text>
<text x="134.9" y="223.3">15</text>
<text x="112" y="233.5">10</text>
<text x="112.5" y="228.4">8</text>
<text x="112.5" y="230.9">9</text>
<text x="134.9" y="233.5">11</text>
<text x="134.9" y="230.9">12</text>
<text x="134.9" y="228.4">13</text>
</g>
<g font-size="1.8" fill="#006464">
<text x="101.9" y="43.9">U20</text>
<text x="102.1" y="47.7">~{CLR}</text>
<text x="112.6" y="47.7">VCC</text>
<text x="125.4" y="44.1">+5V</text>
<text x="198.5" y="43.9">U19</text>
<text x="198.6" y="47.7">~{CLR}</text>
<text x="209.1" y="47.7">VCC</text>
<text x="221.9" y="44.1">+5V</text>
<text x="292.3" y="43.9">U9</text>
<text x="292.6" y="47.7">~{CLR}</text>
<text x="303.1" y="47.7">VCC</text>
<text x="321" y="44.1">+5V</text>
<text x="102.1" y="50.2">CLK</text>
<text x="102.1" y="52.7">A</text>
<text x="112.4" y="50.2">RCO</text>
<text x="113.7" y="52.7">QA</text>
<text x="198.6" y="50.2">CLK</text>
<text x="198.6" y="52.7">A</text>
<text x="208.9" y="50.2">RCO</text>
<text x="210.2" y="52.7">QA</text>
<text x="292.6" y="50.2">CLK</text>
<text x="292.6" y="52.7">A</text>
<text x="302.9" y="50.2">RCO</text>
<text x="304.2" y="52.7">QA</text>
<text x="102.1" y="55.3">B</text>
<text x="102.1" y="57.8">C</text>
<text x="113.7" y="57.8">QC</text>
<text x="113.7" y="55.3">QB</text>
<text x="198.6" y="55.3">B</text>
<text x="198.6" y="57.8">C</text>
<text x="210.2" y="57.8">QC</text>
<text x="210.2" y="55.3">QB</text>
<text x="292.6" y="55.3">B</text>
<text x="292.6" y="57.8">C</text>
<text x="304.2" y="57.8">QC</text>
<text x="304.2" y="55.3">QB</text>
<text x="102.1" y="60.4">D</text>
<text x="102.1" y="62.9">ENP</text>
<text x="102.1" y="65.4">GND</text>
<text x="112.6" y="65.4">~{LD}</text>
<text x="112.8" y="62.9">ENT</text>
<text x="113.7" y="60.4">QD</text>
<text x="198.6" y="60.4">D</text>
<text x="198.6" y="62.9">ENP</text>
<text x="198.6" y="65.4">GND</text>
<text x="209.1" y="65.4">~{LD}</text>
<text x="209.3" y="62.9">ENT</text>
<text x="210.2" y="60.4">QD</text>
<text x="292.6" y="60.4">D</text>
<text x="292.6" y="62.9">ENP</text>
<text x="292.6" y="65.4">GND</text>
<text x="303.1" y="65.4">~{LD}</text>
<text x="303.3" y="62.9">ENT</text>
<text x="304.2" y="60.4">QD</text>
<text x="102.2" y="69.3">SN74HC161PWR</text>
<text x="130.1" y="70.9">C25</text>
<text x="198.8" y="69.3">SN74HC161PWR</text>
<text x="292.7" y="69.3">SN74HC161PWR</text>
<text x="325.7" y="70.9">C12</text>
<text x="130.2" y="73.7">0.1uF</text>
<text x="325.8" y="73.7">0.1uF</text>
<text x="92" y="79.4">GND</text>
<text x="188.5" y="79.4">GND</text>
<text x="282.5" y="79.4">GND</text>
<text x="101.9" y="89.6">U35</text>
<text x="125.4" y="89.8">+5V</text>
<text x="198.5" y="89.6">U40</text>
<text x="221.9" y="89.8">+5V</text>
<text x="102.1" y="93.4">~{CLR}</text>
<text x="102.1" y="95.9">CLK</text>
<text x="112.4" y="95.9">RCO</text>
<text x="112.6" y="93.4">VCC</text>
<text x="198.6" y="93.4">~{CLR}</text>
<text x="198.6" y="95.9">CLK</text>
<text x="208.9" y="95.9">RCO</text>
<text x="209.1" y="93.4">VCC</text>
<text x="102.1" y="98.5">A</text>
<text x="102.1" y="101">B</text>
<text x="113.7" y="101">QB</text>
<text x="113.7" y="98.5">QA</text>
<text x="198.6" y="98.5">A</text>
<text x="198.6" y="101">B</text>
<text x="210.2" y="101">QB</text>
<text x="210.2" y="98.5">QA</text>
<text x="102.1" y="103.5">C</text>
<text x="102.1" y="106.1">D</text>
<text x="113.7" y="106.1">QD</text>
<text x="113.7" y="103.5">QC</text>
<text x="198.6" y="103.5">C</text>
<text x="198.6" y="106.1">D</text>
<text x="210.2" y="106.1">QD</text>
<text x="210.2" y="103.5">QC</text>
<text x="102.1" y="108.6">ENP</text>
<text x="102.1" y="111.2">GND</text>
<text x="112.6" y="111.2">~{LD}</text>
<text x="112.8" y="108.6">ENT</text>
<text x="198.6" y="108.6">ENP</text>
<text x="198.6" y="111.2">GND</text>
<text x="209.1" y="111.2">~{LD}</text>
<text x="209.3" y="108.6">ENT</text>
<text x="102.2" y="115">SN74HC161PWR</text>
<text x="130.1" y="116.6">C30</text>
<text x="130.2" y="119.4">0.1uF</text>
<text x="198.8" y="115">SN74HC161PWR</text>
<text x="226.6" y="116.6">C41</text>
<text x="226.7" y="119.4">0.1uF</text>
<text x="92" y="125.1">GND</text>
<text x="188.5" y="125.1">GND</text>
<text x="117.2" y="162">U29</text>
<text x="105.1" y="162.2">+5V</text>
<text x="117.3" y="165.8">DIR</text>
<text x="127.8" y="165.8">VCC</text>
<text x="140.6" y="162.2">+5V</text>
<text x="117.3" y="168.3">A1</text>
<text x="117.3" y="170.9">A2</text>
<text x="117.3" y="173.4">A3</text>
<text x="127.6" y="168.3">~{OE}</text>
<text x="129.3" y="173.4">B2</text>
<text x="129.3" y="170.9">B1</text>
<text x="235.8" y="171.8">LED</text>
<text x="236.1" y="169">D72</text>
<text x="248.5" y="171.8">LED</text>
<text x="248.8" y="169">D73</text>
<text x="261.2" y="171.8">LED</text>
<text x="261.5" y="169">D61</text>
<text x="273.9" y="171.8">LED</text>
<text x="274.2" y="169">D67</text>
<text x="286.6" y="171.8">LED</text>
<text x="286.9" y="169">D62</text>
<text x="299.3" y="171.8">LED</text>
<text x="299.6" y="169">D68</text>
<text x="312" y="171.8">LED</text>
<text x="312.3" y="169">D63</text>
<text x="322.2" y="171.8">LED</text>
<text x="322.5" y="169">D69</text>
<text x="117.3" y="175.9">A4</text>
<text x="117.3" y="178.5">A5</text>
<text x="129.3" y="178.5">B4</text>
<text x="129.3" y="175.9">B3</text>
<text x="117.3" y="181">A6</text>
<text x="117.3" y="183.6">A7</text>
<text x="129.3" y="183.6">B6</text>
<text x="129.3" y="181">B5</text>
<text x="232.7" y="180.1">R60</text>
<text x="232.7" y="182.9">10K</text>
<text x="245.4" y="180.1">R83</text>
<text x="245.4" y="182.9">10K</text>
<text x="258.1" y="180.1">R76</text>
<text x="258.1" y="182.9">10K</text>
<text x="270.8" y="180.1">R84</text>
<text x="270.8" y="182.9">10K</text>
<text x="283.5" y="180.1">R85</text>
<text x="283.5" y="182.9">10K</text>
<text x="296.2" y="180.1">R55</text>
<text x="296.2" y="182.9">10K</text>
<text x="308.9" y="180.1">R80</text>
<text x="308.9" y="182.9">10K</text>
<text x="319.1" y="180.1">R56</text>
<text x="319.1" y="182.9">10K</text>
<text x="117.3" y="188.6">GND</text>
<text x="117.3" y="186.1">A8</text>
<text x="129.3" y="188.6">B8</text>
<text x="129.3" y="186.1">B7</text>
<text x="117.5" y="192.4">SN74HC245PWR</text>
<text x="145.3" y="194.1">C37</text>
<text x="145.4" y="196.8">0.1uF</text>
<text x="229.2" y="193.2">GND</text>
<text x="241.9" y="193.2">GND</text>
<text x="254.6" y="193.2">GND</text>
<text x="267.3" y="193.2">GND</text>
<text x="280" y="193.2">GND</text>
<text x="292.7" y="193.2">GND</text>
<text x="305.4" y="193.2">GND</text>
<text x="315.5" y="193.2">GND</text>
<text x="107.3" y="202.6">GND</text>
<text x="105.1" y="207.9">+5V</text>
<text x="117.2" y="207.7">U41</text>
<text x="140.6" y="207.9">+5V</text>
<text x="235.8" y="209.9">LED</text>
<text x="236.1" y="207.1">D70</text>
<text x="248.5" y="209.9">LED</text>
<text x="248.8" y="207.1">D71</text>
<text x="261.2" y="209.9">LED</text>
<text x="261.5" y="207.1">D55</text>
<text x="273.9" y="209.9">LED</text>
<text x="274.2" y="207.1">D56</text>
<text x="286.6" y="209.9">LED</text>
<text x="286.9" y="207.1">D57</text>
<text x="299.3" y="209.9">LED</text>
<text x="299.6" y="207.1">D58</text>
<text x="312" y="209.9">LED</text>
<text x="312.3" y="207.1">D59</text>
<text x="322.2" y="209.9">LED</text>
<text x="322.5" y="207.1">D60</text>
<text x="117.3" y="211.5">DIR</text>
<text x="117.3" y="214">A1</text>
<text x="127.6" y="214">~{OE}</text>
<text x="127.8" y="211.5">VCC</text>
<text x="117.3" y="216.6">A2</text>
<text x="117.3" y="219.1">A3</text>
<text x="117.3" y="221.7">A4</text>
<text x="129.3" y="221.7">B3</text>
<text x="129.3" y="219.1">B2</text>
<text x="129.3" y="216.6">B1</text>
<text x="232.7" y="218.2">R81</text>
<text x="232.7" y="221">10K</text>
<text x="245.4" y="218.2">R57</text>
<text x="245.4" y="221">10K</text>
<text x="258.1" y="218.2">R82</text>
<text x="258.1" y="221">10K</text>
<text x="270.8" y="218.2">R74</text>
<text x="270.8" y="221">10K</text>
<text x="283.5" y="218.2">R75</text>
<text x="283.5" y="221">10K</text>
<text x="296.2" y="218.2">R58</text>
<text x="296.2" y="221">10K</text>
<text x="308.9" y="218.2">R70</text>
<text x="308.9" y="221">10K</text>
<text x="319.1" y="218.2">R71</text>
<text x="319.1" y="221">10K</text>
<text x="117.3" y="224.2">A5</text>
<text x="117.3" y="226.7">A6</text>
<text x="129.3" y="226.7">B5</text>
<text x="129.3" y="224.2">B4</text>
<text x="117.3" y="229.3">A7</text>
<text x="117.3" y="231.8">A8</text>
<text x="129.3" y="231.8">B7</text>
<text x="129.3" y="229.3">B6</text>
<text x="229.2" y="231.3">GND</text>
<text x="241.9" y="231.3">GND</text>
<text x="254.6" y="231.3">GND</text>
<text x="267.3" y="231.3">GND</text>
<text x="280" y="231.3">GND</text>
<text x="292.7" y="231.3">GND</text>
<text x="305.4" y="231.3">GND</text>
<text x="315.5" y="231.3">GND</text>
<text x="117.3" y="234.4">GND</text>
<text x="117.5" y="238.2">SN74HC245PWR</text>
<text x="129.3" y="234.4">B8</text>
<text x="145.3" y="239.8">C42</text>
<text x="145.4" y="242.6">0.1uF</text>
<text x="107.3" y="248.3">GND</text>
</g>
<g font-size="1.8" fill="#000084">
<text x="337.9" y="59.4">M[16..18]</text>
<text x="66.8" y="63">D[0..3]</text>
<text x="76.2" y="61.9">D[0..3]</text>
<text x="348.5" y="60.5">M[16..18]</text>
<text x="76.2" y="107.6">D[4..7]</text>
<text x="66.8" y="108.7">D[4..7]</text>
<text x="162" y="190.2">M[0..7]</text>
<text x="170.7" y="191.3">M[0..7]</text>
<text x="161.1" y="235.9">M[8..15]</text>
<text x="170.7" y="237">M[8..15]</text>
</g>
</svg>
